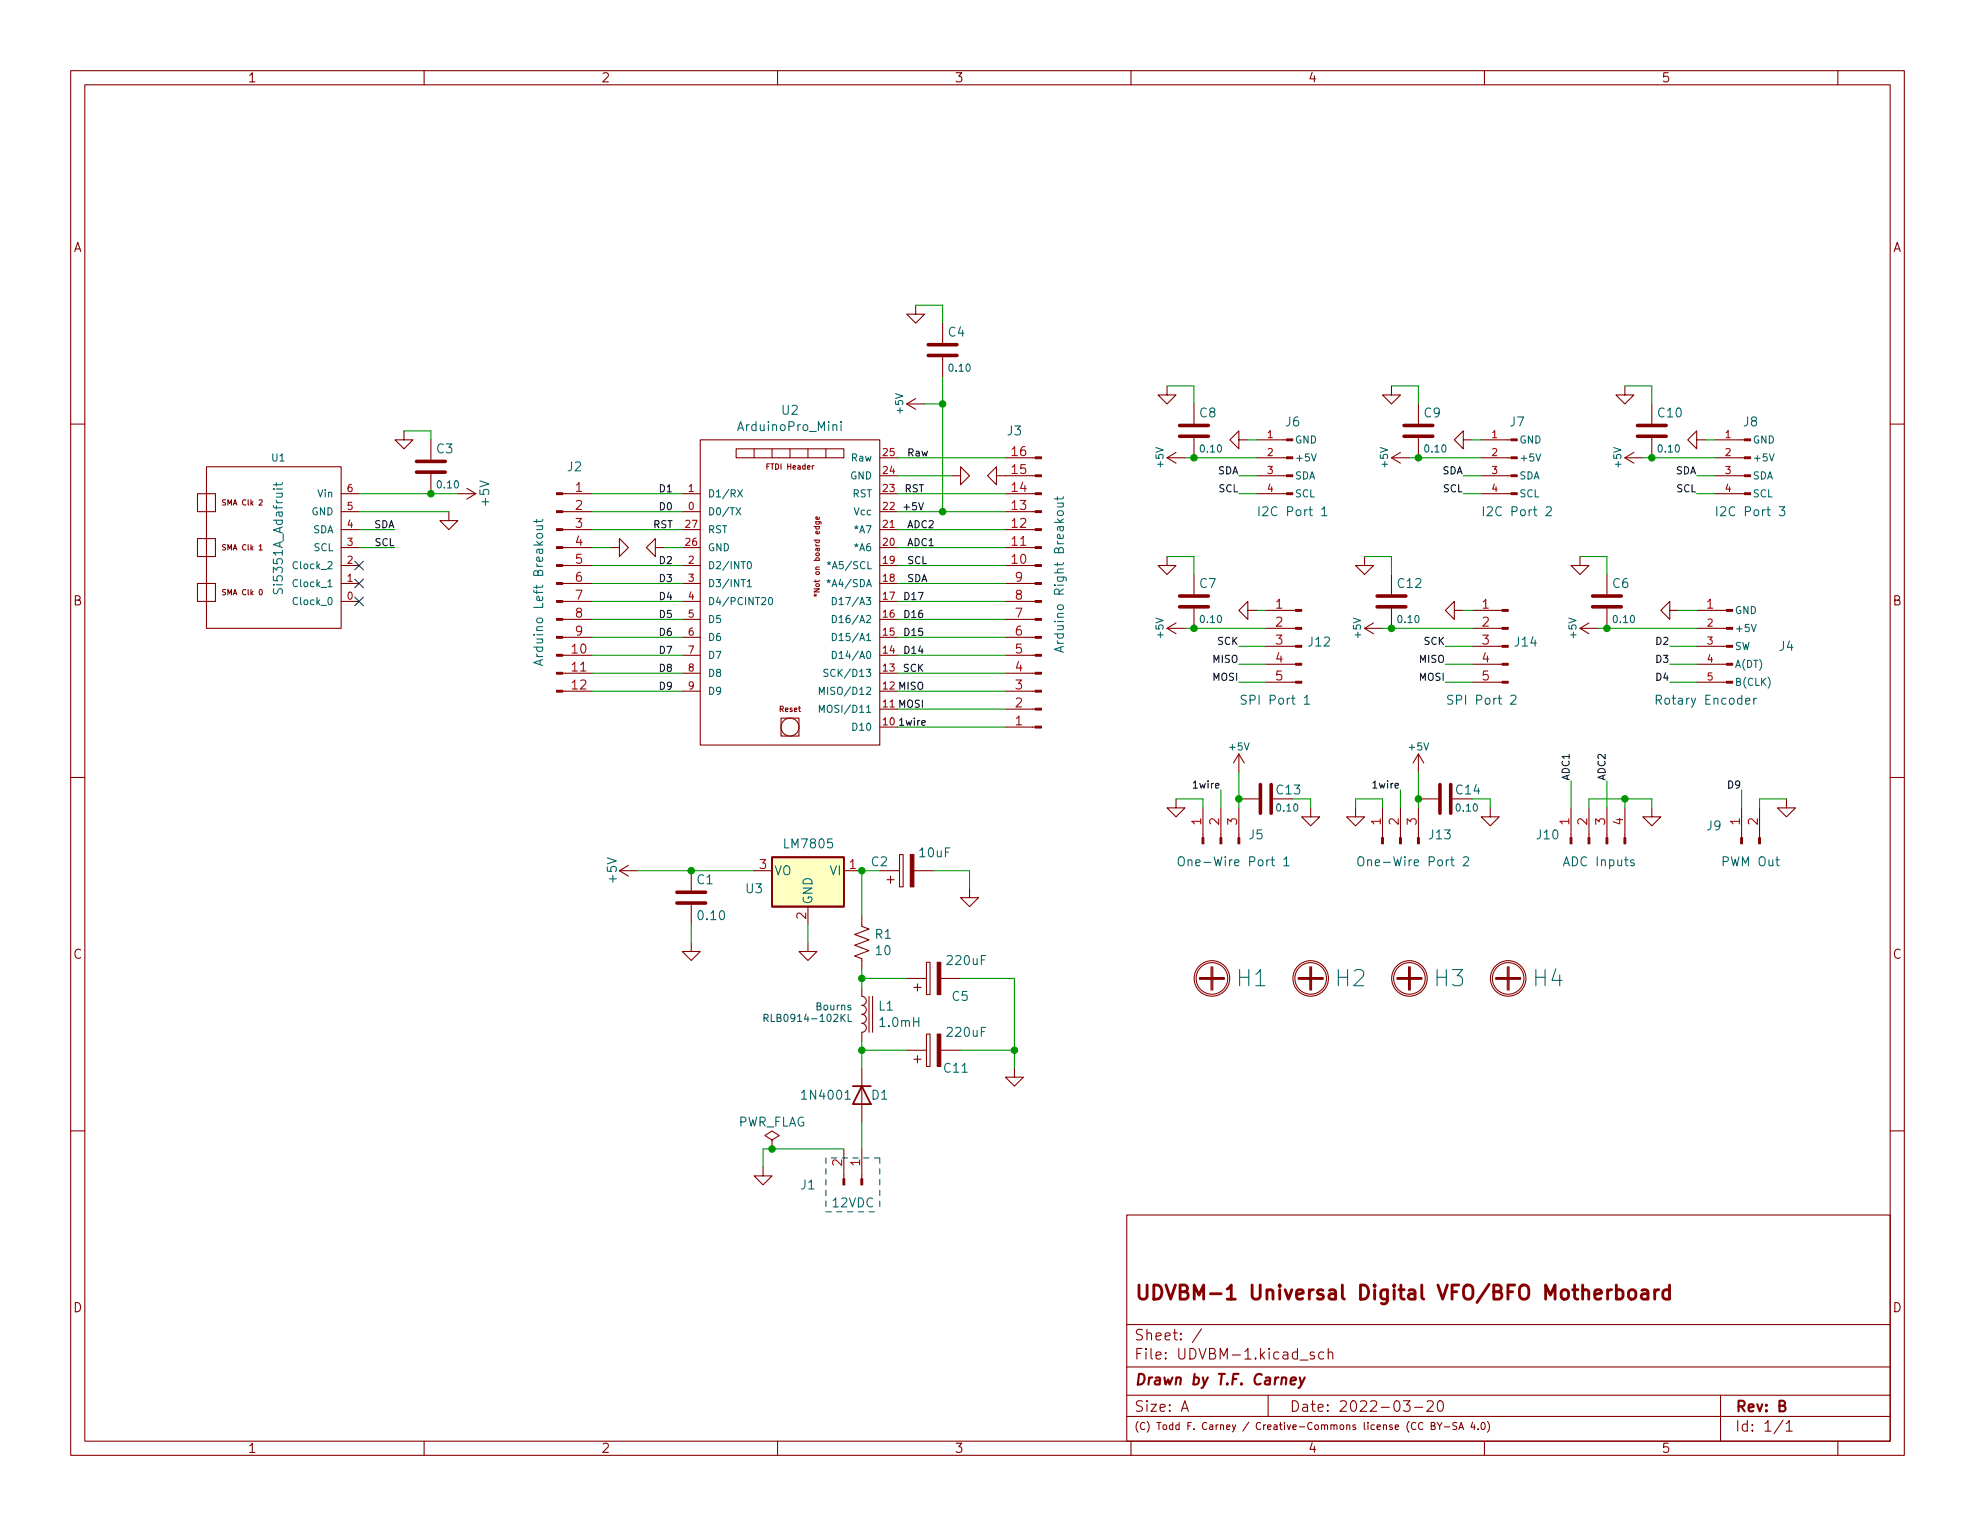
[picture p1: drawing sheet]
<svg xmlns="http://www.w3.org/2000/svg" width="279mm" height="216mm" viewBox="0 0 279 216" stroke-linecap="round" stroke-linejoin="round" font-family="sans-serif">
<g fill="none" stroke="#840000" stroke-width=".15">
<path d="M10 10h259.4v195.9h-259.4zM12 12h255.4v191.9h-255.4zM60 10v2M110 10v2M160 10v2M210 10v2M260 10v2M10 60h2M128.3 57.2l1.2 .7M128.3 57.2h2.5M129.5 43.2v1.3h-1.2l1.2 1.2 1.3-1.2h-1.3M129.5 56.4l-1.2 .8"/>
<path d="M133.3 45.7v2.8M133.3 50.5v2.8M165.1 54.6v1.3h-1.3l1.3 1.3 1.3-1.3h-1.3M168.9 57.2v2.7M196.8 54.6v1.3h-1.2l1.2 1.3 1.3-1.3h-1.3M200.7 57.2v2.7M229.9 54.6v1.3h-1.3l1.3 1.3 1.2-1.3h-1.2M233.7 57.2v2.7M267.4 60h2M27.9 76.2h2.6v2.5h-2.6zM27.9 69.9h2.6v2.5h-2.6zM29.2 66h19.1v22.9h-19.1z"/>
<path d="M36.7 77.3l.2-.2v.7M36.7 70.8l.3-.1 .1 .2-.5 .6h.5M36.7 77.8h.4M48.3 69.9h2.5M48.3 72.4h2.5M48.3 77.5h2.5M48.3 74.9h2.5M57.1 61v1.2h-1.2l1.2 1.3 1.3-1.3h-1.3M61 62.2v2.8M61 67.1v2.8M63.5 72.4v1.3h1.3l-1.3 1.2-1.3-1.2h1.3M64.8 69.9h2.5"/>
<path d="M66 69.1l1.3 .8M67.3 69.9l-1.3 .7M79.6 69.9h4.2M79.6 72.4h4.2M79.6 77.5h4.2M79.6 74.9h4.2M86.4 77.5h1.2v1.2l1.3-1.2-1.3-1.3v1.3M92.7 77.5v-1.3l-1.3 1.3 1.3 1.2v-1.2h1.3M96.5 69.9h2.6M96.5 72.4h2.6M96.5 77.5h2.6M96.5 74.9h2.6"/>
<path d="M99.1 62.2h25.4v43.2h-25.4zM104.1 63.5h15.3v1.3h-15.3zM106.7 63.5v1.3zM109.2 63.5v1.3zM111.8 63.5v1.3zM114.3 63.5v1.3zM115.4 73.8h.6l.2 .2-.1 .1M115.4 73.8v.2l.2 .2 .3-.1v-.3M115.9 73.2v.2l-.1 .1-.4-.1v-.2l.2-.1 .1 .4M116.8 63.5v1.3zM124.5 69.9h2.5M124.5 67.3h2.5"/>
<path d="M124.5 64.8h2.5M124.5 72.4h2.5M124.5 77.5h2.5M124.5 74.9h2.5M134.6 67.3h1.3v-1.3l1.3 1.3-1.3 1.3v-1.3M141 67.3v1.3l-1.3-1.3 1.3-1.3v1.3h5.5M142.2 69.9h4.3M142.2 64.8h4.3M142.2 72.4h4.3M142.2 77.5h4.3M142.2 74.9h4.3M165.1 78.7v1.3h-1.3l1.3 1.3 1.3-1.3h-1.3"/>
<path d="M165.1 64.8h2.5M165.1 64.8l1.3 .7M166.4 64l-1.3 .8M168.9 62v2.8M175.3 62.2v1.3l-1.3-1.3 1.3-1.2v1.2h1.2M177.8 69.9h4.2M177.8 67.3h4.2M177.8 64.8h4.2M177.8 62.2h4.2M193 78.7v1.3h-1.2l1.2 1.3 1.3-1.3h-1.3M196.8 64.8h2.6M196.8 64.8l1.3 .7"/>
<path d="M198.1 64l-1.3 .8M200.7 62v2.8M207 62.2v1.3l-1.3-1.3 1.3-1.2v1.2h1.3M209.5 69.9h4.3M209.5 67.3h4.3M209.5 64.8h4.3M209.5 62.2h4.3M223.5 78.7v1.3h-1.3l1.3 1.3 1.3-1.3h-1.3M229.9 64.8h2.5M229.9 64.8l1.2 .7M231.1 64l-1.2 .8M233.7 62v2.8"/>
<path d="M240 62.2v1.3l-1.2-1.3 1.2-1.2v1.2h1.3M242.6 69.9h4.2M242.6 67.3h4.2M242.6 64.8h4.2M242.6 62.2h4.2M27.9 82.6h2.6v2.5h-2.6zM36.8 83.4a.41 .41 0 0 1 .3 .4 .41 .41 0 0 1-.3 .4 .51 .51 0 0 1 0-.8zM48.3 85.1h2.5M48.3 82.6h2.5M48.3 80h2.5M79.6 97.8h4.2M79.6 95.3h4.2"/>
<path d="M79.6 92.7h4.2M79.6 90.2h4.2M79.6 87.6h4.2M79.6 85.1h4.2M79.6 82.6h4.2M79.6 80h4.2M96.5 97.8h2.6M96.5 95.3h2.6M96.5 92.7h2.6M96.5 90.2h2.6M96.5 87.6h2.6M96.5 85.1h2.6"/>
<path d="M96.5 82.6h2.6M96.5 80h2.6M115.2 84.2h.1M115.3 84v.2v.2M115.5 84.1l-.2 .1 .2 .1M124.5 97.8h2.5M124.5 95.3h2.5M124.5 92.7h2.5M124.5 90.2h2.5M124.5 87.6h2.5M124.5 85.1h2.5M124.5 82.6h2.5"/>
<path d="M124.5 80h2.5M142.2 97.8h4.3M142.2 95.3h4.3M142.2 92.7h4.3M142.2 90.2h4.3M142.2 87.6h4.3M142.2 85.1h4.3M142.2 82.6h4.3M142.2 80h4.3M165.1 88.9h2.5M165.1 88.9l1.3 .8M166.4 88.1l-1.3 .8"/>
<path d="M168.9 81.3v2.8M168.9 86.1v2.8M176.5 86.4v1.2l-1.2-1.2 1.2-1.3v1.3h1.3M179.1 88.9h4.2M179.1 96.5h4.2M179.1 94h4.2M179.1 91.4h4.2M179.1 86.4h4.2M193 88.9h2.6M193 88.9l1.3 .8M194.3 88.1l-1.3 .8M196.8 81.3v2.8"/>
<path d="M196.8 86.1v2.8M205.7 86.4v1.2l-1.2-1.2 1.2-1.3v1.3h1.3M208.3 88.9h4.2M208.3 96.5h4.2M208.3 94h4.2M208.3 91.4h4.2M208.3 86.4h4.2M223.5 88.9l1.3 .8M223.5 88.9h2.6M224.8 88.1l-1.3 .8M227.3 81.3v2.8M227.3 86.1v2.8"/>
<path d="M236.2 86.4v-1.3l-1.3 1.3 1.3 1.2v-1.2h1.3M240 88.9h4.2M240 96.5h4.2M240 94h4.2M240 91.4h4.2M240 86.4h4.2M10 110h2M110.5 101.6h2.5v2.5h-2.5zM124.5 102.9h2.5M124.5 100.3h2.5M142.2 102.9h4.3M142.2 100.3h4.3"/>
<path d="M166.4 113v1.3h1.2l-1.2 1.3-1.3-1.3h1.3M170.2 114.3v4.2M172.7 114.3v4.2M175.3 106.7l-.8 1.3M175.3 106.7v2.5M175.3 114.3v4.2M175.3 106.7l.7 1.3M175.3 113h2.8M180.1 113h2.8M185.4 114.3v1.3h-1.3l1.3 1.2 1.3-1.2h-1.3M191.8 114.3v1.3h1.2l-1.2 1.2-1.3-1.2h1.3M195.6 114.3v4.2"/>
<path d="M198.1 114.3v4.2M200.7 113h2.8M200.7 106.7v2.5M200.7 114.3v4.2M200.7 106.7l-.8 1.3M200.7 106.7l.7 1.3M205.5 113h2.8M210.8 114.3v1.3h-1.3l1.3 1.2 1.3-1.2h-1.3M222.2 114.3v4.2M224.8 114.3v4.2M227.3 114.3v4.2M229.9 114.3v4.2"/>
<path d="M233.7 114.3v1.3h-1.3l1.3 1.2 1.2-1.2h-1.2M246.4 114.3v4.2M248.9 114.3v4.2M252.7 113v1.3h1.3l-1.3 1.3-1.2-1.3h1.2M267.4 110h2M87.6 123.2l1.3 .8M87.6 123.2h2.6M88.9 122.4l-1.3 .8M97.8 133.4v1.2h1.3l-1.3 1.3-1.3-1.3h1.3M97.8 123.2v2.8M97.8 128v2.8M106.7 123.2h2.5"/>
<path d="M114.3 133.4v1.2h1.3l-1.3 1.3-1.3-1.3h1.3M114.3 128.3v2.5M119.4 123.2h2.5M121.9 129.5v1.6l1 .3-2 .8 2 .8-2 .7 2 .8-2 .8 1 .3v1.6M121.9 139.7v1.3a.64 .64 0 0 1 .7 .6 .64 .64 0 0 1-.7 .6 .64 .64 0 0 1 .7 .7 .64 .64 0 0 1-.7 .6 .64 .64 0 0 1 .7 .6 .64 .64 0 0 1-.7 .7 .64 .64 0 0 1 .7 .6 .64 .64 0 0 1-.7 .7v1.2M124.5 123.2h2.8M125.5 124.5h1M126 124v1M127.3 120.9h.5v4.6h-.5zM128.3 138.4h2.8M129.3 123.2h2.8M129.3 139.7h1"/>
<path d="M129.8 139.2v1M131.1 136.1h.5v4.6h-.5zM133.1 138.4h2.8M137.2 125.7v1.3h1.2l-1.2 1.3-1.3-1.3h1.3M169.7 138.6h3.5M169.7 138.4h3.5M169.7 138.3h3.5M171.3 136.8v3.3M171.4 136.8v3.3M171.6 136.8v3.3M183.6 138.6h3.6M183.6 138.4h3.6"/>
<path d="M183.6 138.3h3.6M185.3 136.8v3.3M185.4 136.8v3.3M185.5 136.8v3.3M197.6 138.6h3.6M197.6 138.4h3.6M197.6 138.3h3.6M199.3 136.8v3.3M199.4 136.8v3.3M199.5 136.8v3.3M211.6 138.6h3.5M211.6 138.4h3.5"/>
<path d="M211.6 138.3h3.5M213.2 136.8v3.3M213.4 136.8v3.3M213.5 136.8v3.3M10 160h2M121.9 151.1v7.7M122.9 141v5.1M123.4 141v5.1M128.3 148.6h2.8M129.3 149.9h1M129.8 149.4v1M131.1 146.3h.5v4.6h-.5z"/>
<path d="M133.1 148.6h2.8M143.5 151.1v1.3h1.3l-1.3 1.3-1.3-1.3h1.3M267.4 160h2M107.9 165.1v1.3h1.3l-1.3 1.2-1.2-1.2h1.2M109.2 161.3l1-.6-1-.7-1 .7 1 .6v1.3M109.2 162.6h.1M119.4 162.6v4.2M121.9 162.6v4.2M159.4 171.9h108v32h-108zM159.4 197.4h108M159.4 193.4h108M159.4 187.4h108"/>
<path d="M167.1 199.7l.5-1.5 .5 1.5M167.3 199.2h.7M170 188l-1.3 1.9M179.4 197.4v3M183.9 192.4h1.1M185.9 191.4l-.4-.1-.2 .2 .1 .2 .5 .2 .1 .1-.1 .2-.1 .1-.5-.1M187.3 191.4l-.5-.1-.3 .3v.4l.2 .2 .1 .1 .5-.1M187.9 191.4a.37 .37 0 0 1 .6 .1v.8M187.9 190.8v1.5M198.5 198.2h1l-.5 .5a.41 .41 0 0 1 .5 .3v.4l-.2 .2-.5 .1-.3-.2M200.1 199.1h1.2M201.9 198.3l.2-.1h.5a.41 .41 0 0 1 .1 .6l-.9 .9h1"/>
<path d="M203.5 198.3a.36 .36 0 0 1 .3-.1 .36 .36 0 0 1 .3 .3 .77 .77 0 0 1-.4 1.2 .91 .91 0 0 1-.2-1.4zM243.4 197.4v6.5M60 203.9v2M110 203.9v2M159.4 200.4h108M160 203.9v2M201.3 201.3a.47 .47 0 0 0-.7 .4 .47 .47 0 0 0 .5 .6l.2-.1M202.5 201.7h.4l.1-.2v-.2h-.5v1h.4l.1-.1v-.3l-.2-.2M203.3 201.3l.4 .5 .3-.5M203.7 201.8v.5M204.3 201.9h.8M206.1 201.3h-.4l-.2 .1 .1 .3 .4 .2v.3l-.1 .1-.4-.1"/>
<path d="M206.4 202.3l.3-1 .3 1M206.5 202h.5M208.3 201.2l-.2 .7h.6M208.6 201.6v.7M209.1 202.2v.1M209.7 201.3h.1a.53 .53 0 0 1 .3 .5 .53 .53 0 0 1-.3 .5 .66 .66 0 0 1-.1-1zM210 203.9v2M210.4 201.1a1.15 1.15 0 0 1 0 1.5M252.3 200.9l-1.3 1.9M252.7 201.4l.4-.4v1.5M252.7 202.5h.8M260 203.9v2"/>
<circle cx="111.8" cy="102.9" r="1.27"/>
<circle cx="171.4" cy="138.4" r="2.51"/>
<circle cx="171.4" cy="138.4" r="2.24"/>
<circle cx="185.4" cy="138.4" r="2.51"/>
<circle cx="185.4" cy="138.4" r="2.24"/>
<circle cx="199.4" cy="138.4" r="2.51"/>
<circle cx="199.4" cy="138.4" r="2.24"/>
<circle cx="213.4" cy="138.4" r="2.51"/>
<circle cx="213.4" cy="138.4" r="2.24"/>
</g>
<path d="M182.6 195.4l.7-.2v-.2l-.1-.1-.5 .1-.1 .7 .1 .2 .5-.1M183.9 194.9l.2 1M184.6 194.9l-.7 1.3-.2 .2" fill="none" stroke="#840000" stroke-width=".3"/>
<path d="M228 182.5a.51 .51 0 0 0-.6 .4M228.7 182.6l.5-.1 .4 .4v.5l-.2 .3-.2 .1-.5-.1M228.7 181.8v2M230.5 182.7a.54 .54 0 0 1 .5-.2 .54 .54 0 0 1 .4 .4v.5a.54 .54 0 0 1-.5 .4 .54 .54 0 0 1-.5-.4v-.5zM232.3 182.6l.2-.1 .5 .1 .1 .2v1M233.1 182.9l-.6 .1a.39 .39 0 0 0-.3 .4 .39 .39 0 0 0 .3 .4l.6-.1M234.1 182.5v1.3M234.7 182.5a.51 .51 0 0 0-.6 .4M236.2 182.6l-.6-.1-.4 .4v.5l.2 .3 .2 .1 .6-.1M236.2 181.8v2" fill="none" stroke="#840000" stroke-width=".4"/>
<g fill="none" stroke="#840000" stroke-width=".51">
<path d="M131.3 50.3h4.1M131.3 48.8h4.1M58.9 66.8h4.1M58.9 65.3h4.1M166.9 61.7h4M166.9 60.2h4M198.6 61.7h4.1M198.6 60.2h4.1M231.6 61.7h4.1M231.6 60.2h4.1M166.9 85.9h4M166.9 84.3h4"/>
<path d="M194.8 85.9h4.1M194.8 84.3h4.1M225.3 85.9h4.1M225.3 84.3h4.1M178.3 111v4.1M179.8 111v4.1M203.7 111v4.1M205.2 111v4.1M95.8 127.8h4M95.8 126.2h4"/>
</g>
<g fill="#840000" stroke="#840000" stroke-width=".15">
<path d="M246.8 69.7h.8v.3h-.8z"/>
<path d="M246.8 67.2h.8v.2h-.8z"/>
<path d="M246.8 64.6h.8v.3h-.8z"/>
<path d="M246.8 62.1h.8v.3h-.8z"/>
<path d="M213.8 69.7h.8v.3h-.8z"/>
<path d="M213.8 67.2h.8v.2h-.8z"/>
<path d="M213.8 64.6h.8v.3h-.8z"/>
<path d="M213.8 62.1h.8v.3h-.8z"/>
<path d="M175.1 118.5h.3v.9h-.3z"/>
<path d="M172.6 118.5h.2v.9h-.2z"/>
<path d="M170.1 118.5h.2v.9h-.2z"/>
<path d="M200.5 118.5h.3v.9h-.3z"/>
<path d="M198 118.5h.2v.9h-.2z"/>
<path d="M195.5 118.5h.2v.9h-.2z"/>
<path d="M182 69.7h.9v.3h-.9z"/>
<path d="M182 67.2h.9v.2h-.9z"/>
<path d="M182 64.6h.9v.3h-.9z"/>
<path d="M182 62.1h.9v.3h-.9z"/>
<path d="M132.6 136.1h.5v4.6h-.5z"/>
<path d="M132.6 146.3h.5v4.6h-.5z"/>
<path d="M119.3 166.8h.2v.8h-.2z"/>
<path d="M121.8 166.8h.2v.8h-.2z"/>
<path d="M128.8 120.9h.5v4.6h-.5z"/>
<path d="M146.5 64.6h.8v.3h-.8z"/>
<path d="M146.5 67.2h.8v.2h-.8z"/>
<path d="M146.5 69.7h.8v.3h-.8z"/>
<path d="M146.5 72.3h.8v.2h-.8z"/>
<path d="M146.5 74.8h.8v.3h-.8z"/>
<path d="M146.5 77.3h.8v.3h-.8z"/>
<path d="M146.5 79.9h.8v.2h-.8z"/>
<path d="M146.5 82.4h.8v.3h-.8z"/>
<path d="M146.5 85h.8v.2h-.8z"/>
<path d="M146.5 87.5h.8v.3h-.8z"/>
<path d="M146.5 90h.8v.3h-.8z"/>
<path d="M146.5 92.6h.8v.2h-.8z"/>
<path d="M146.5 95.1h.8v.3h-.8z"/>
<path d="M146.5 97.7h.8v.2h-.8z"/>
<path d="M146.5 100.2h.8v.3h-.8z"/>
<path d="M146.5 102.7h.8v.3h-.8z"/>
<path d="M212.5 96.4h.9v.2h-.9z"/>
<path d="M212.5 93.9h.9v.2h-.9z"/>
<path d="M212.5 91.3h.9v.3h-.9z"/>
<path d="M212.5 88.8h.9v.2h-.9z"/>
<path d="M212.5 86.2h.9v.3h-.9z"/>
<path d="M248.8 118.5h.2v.9h-.2z"/>
<path d="M246.3 118.5h.2v.9h-.2z"/>
<path d="M229.7 118.5h.3v.9h-.3z"/>
<path d="M227.2 118.5h.3v.9h-.3z"/>
<path d="M224.7 118.5h.2v.9h-.2z"/>
<path d="M222.1 118.5h.3v.9h-.3z"/>
<path d="M78.7 97.7h.9v.2h-.9z"/>
<path d="M78.7 95.1h.9v.3h-.9z"/>
<path d="M78.7 92.6h.9v.2h-.9z"/>
<path d="M78.7 90h.9v.3h-.9z"/>
<path d="M78.7 87.5h.9v.3h-.9z"/>
<path d="M78.7 85h.9v.2h-.9z"/>
<path d="M78.7 82.4h.9v.3h-.9z"/>
<path d="M78.7 79.9h.9v.2h-.9z"/>
<path d="M78.7 77.3h.9v.3h-.9z"/>
<path d="M78.7 74.8h.9v.3h-.9z"/>
<path d="M78.7 72.3h.9v.2h-.9z"/>
<path d="M78.7 69.7h.9v.3h-.9z"/>
<path d="M244.2 96.4h.9v.2h-.9z"/>
<path d="M244.2 93.9h.9v.2h-.9z"/>
<path d="M244.2 91.3h.9v.3h-.9z"/>
<path d="M244.2 88.8h.9v.2h-.9z"/>
<path d="M244.2 86.2h.9v.3h-.9z"/>
<path d="M183.3 96.4h.8v.2h-.8z"/>
<path d="M183.3 93.9h.8v.2h-.8z"/>
<path d="M183.3 91.3h.8v.3h-.8z"/>
<path d="M183.3 88.8h.8v.2h-.8z"/>
<path d="M183.3 86.2h.8v.3h-.8z"/>
</g>
<g fill="none" stroke="#006464" stroke-width=".15">
<path d="M119 59.7v.1M38.7 69.2h.1M39.1 68.3v.5M39.9 68.3v.2l-.1 .1h-1.1M75.9 74.4h.9M75.9 73.5v.5M76.7 74.4l.1 .2-.1 .3h-.8M76.8 73.5l-.1 .2-.1 .1h-1.1M104.1 71.8l.7 1M104.4 69.3l.6 1M104.8 71.8l-.7 1M105 69.3l-.6 1"/>
<path d="M105.8 79.6l.2-.1a.54 .54 0 0 1 .3 .5 .54 .54 0 0 1-.3 .5l-.2-.1-.1-.3zM117 79.6l.3 .1 .2-.1M117.1 79.9l.2-.2 .1 .2M117.3 79.5v.2M117.8 60.2l.2-.1h.3l.1 .8M119 60.1v.8M149.6 71.2h.8M149.6 70.3v.5M149.6 72.4l.2-.1h.4l.2 .1v.3l-.2 .2h-.4l-.2-.2zM150.3 71.2l.1 .2v.3h-.8M150.4 70.3v.2l-.1 .1h-1.1M178.1 71.7v1.3"/>
<path d="M185.5 64.2l.4 1 .3-1M187 72.1l.4-.4v1.3M187 73h.7M209.9 71.7v1.3M217.3 64.2l.3 1 .4-1M218.7 71.8l.2-.1h.3l.2 .1 .1 .3-.1 .1-.7 .8h.8M242.9 71.7v1.3M250.3 64.2l.3 1 .4-1M251.7 71.7h.8l-.4 .5 .3 .1v.5l-.2 .2h-.3l-.2-.2M76.4 93.4v.6M76.8 93.3l-1.3 .4 1.3 .5M105.7 82.3l.3-.3v1"/>
<path d="M105.7 83h.6M108.8 84.6l.2-.1a.54 .54 0 0 1 .3 .5 .54 .54 0 0 1-.3 .5h-.2l-.1-.3zM115.9 98.2v-1l.4 .8 .3-.8v1M117 82.1l.2 .1 .3-.1M117.1 82.4l.1-.2 .2 .2M117.1 94.7h-.4l-.1 .1v.3l.4 .2 .1 .2-.2 .2h-.4M117.2 82v.2M117.8 92.2a.51 .51 0 0 1 .5 .5 .51 .51 0 0 1-.5 .5zM117.8 89.6a.51 .51 0 0 1 .5 .5 .51 .51 0 0 1-.5 .5zM117.8 87.1a.51 .51 0 0 1 .5 .5 .51 .51 0 0 1-.5 .5zM117.8 84.5a.51 .51 0 0 1 .5 .5 .51 .51 0 0 1-.5 .5zM150.1 91.6v.6"/>
<path d="M150.4 91.4l-1.2 .5 1.2 .4M176.3 98.4h-.5l-.2 .1v.3l.6 .3 .1 .3-.2 .2h-.5M184.5 98.7l.4-.3v1.2M184.5 99.6h.8M205.5 98.4h-.5l-.1 .1v.3l.5 .3 .1 .3-.2 .2h-.5M213.7 98.5l.2-.1h.3l.2 .1 .1 .2-.1 .2-.7 .7h.8M247.8 88.3l.3 1.1 .3-1.1M248.1 98.8v.8M248.5 98.8h-.3l-.1 .2M250.1 95.8a1.17 1.17 0 0 1 0 1.6M115.9 100.8v-1l.4 .7 .3-.7v1M166.8 121.4a.43 .43 0 0 1 .4-.2 .43 .43 0 0 1 .3 .4v.5a.42 .42 0 0 1-.4 .4 .42 .42 0 0 1-.4-.4z"/>
<path d="M181.6 121.6l.4-.4v1.3M181.6 122.5h.8M192.2 121.4a.43 .43 0 0 1 .4-.2 .43 .43 0 0 1 .3 .4v.5a.42 .42 0 0 1-.4 .4 .42 .42 0 0 1-.4-.4zM207 121.3l.2-.1h.3l.2 .1 .1 .3-.1 .2-.7 .7h.8M231.2 121.7l-.3-.1-.2 .2v.2l.5 .1v.3h-.5M119.6 155.5h.7"/>
</g>
<path d="M109.2 121.3h10.2v7h-10.2z" fill="#ffffc2" stroke="#ffffc2" stroke-width=".14"/>
<path d="M109.2 121.3h10.2v7h-10.2zM120.6 153.7h2.6M121.9 153.7l1.3 2.5h-2.6z" fill="none" stroke="#840000" stroke-width=".25"/>
<path d="M130.4 102.3l.5-.1-.1-.2-.2-.1-.2 .2 .1 .5h.3" fill="none" stroke="#0f0f0f" stroke-width=".15"/>
<path d="M108.1 144h.5l.1-.2-.1-.2-.5-.1v1M108.3 144l.4 .5M109.1 143.5v1h.5" fill="none" stroke="#0000c2" stroke-width=".15"/>
<path d="M116.8 171.5h7.7M116.8 163.8v7.7M124.5 163.8h-7.7M124.5 163.8v7.7" fill="none" stroke="#0000c2" stroke-width=".15" stroke-dasharray=".8 .8"/>
<g fill="none" stroke="#009600" stroke-width=".15">
<path d="M129.5 43.2h3.8v2.5M130.8 57.2h2.5M133.3 53.3v19.1M165.1 54.6h3.8v2.6M196.8 54.6h3.9v2.6M229.9 54.6h3.8v2.6M50.8 77.5h5.1M50.8 74.9h5.1M50.8 69.9h14M50.8 72.4h12.7M57.1 61h3.9v1.2M83.8 77.5h2.6"/>
<path d="M83.8 74.9h12.7M83.8 69.9h12.7M83.8 72.4h12.7M94 77.5h2.5M127 77.5h15.2M127 74.9h15.2M127 69.9h15.2M127 72.4h15.2M127 64.8h15.2M127 67.3h7.6M165.1 78.7h3.8v2.6M167.6 64.8h10.2"/>
<path d="M175.3 69.9h2.5M175.3 67.3h2.5M176.5 62.2h1.3M193 78.7h3.8v2.6M199.4 64.8h10.1M207 69.9h2.5M207 67.3h2.5M208.3 62.2h1.2M223.5 78.7h3.8v2.6M232.4 64.8h10.2M240 69.9h2.6M240 67.3h2.6"/>
<path d="M241.3 62.2h1.3M83.8 82.6h12.7M83.8 87.6h12.7M83.8 90.2h12.7M83.8 95.3h12.7M83.8 85.1h12.7M83.8 92.7h12.7M83.8 80h12.7M83.8 97.8h12.7M127 82.6h15.2M127 87.6h15.2M127 90.2h15.2"/>
<path d="M127 95.3h15.2M127 85.1h15.2M127 92.7h15.2M127 80h15.2M127 97.8h15.2M167.6 88.9h11.5M175.3 94h3.8M175.3 96.5h3.8M175.3 91.4h3.8M177.8 86.4h1.3M195.6 88.9h12.7M204.5 94h3.8"/>
<path d="M204.5 96.5h3.8M204.5 91.4h3.8M207 86.4h1.3M226.1 88.9h13.9M236.2 94h3.8M236.2 96.5h3.8M236.2 91.4h3.8M237.5 86.4h2.5M127 100.3h15.2M127 102.9h15.2M166.4 113h3.8v1.3M172.7 111.8v2.5"/>
<path d="M175.3 109.2v5.1M182.9 113h2.5v1.3M191.8 114.3v-1.3h3.8v1.3M198.1 111.8v2.5M200.7 109.2v5.1M208.3 113h2.5v1.3M222.2 110.5v3.8M224.8 114.3v-1.3h8.9v1.3M227.3 110.5v3.8M229.9 113v1.3M246.4 111.8v2.5M252.7 113h-3.8v1.3"/>
<path d="M90.2 123.2h16.5M97.8 130.8v2.6M114.3 130.8v2.6M121.9 137.2v2.5M121.9 138.4h6.4M124.5 123.2h-2.6v6.3M132.1 123.2h5.1v2.5M135.9 138.4h7.6v12.7M121.9 147.3v3.8M121.9 158.8v3.8M121.9 148.6h6.4M135.9 148.6h7.6"/>
<path d="M119.4 162.6h-11.5v2.5"/>
</g>
<path d="M50.2 79.4l1.2 1.2M51.4 79.4l-1.2 1.2M50.2 81.9l1.2 1.3M50.2 84.5l1.2 1.2M51.4 81.9l-1.2 1.3M51.4 84.5l-1.2 1.2" fill="none" stroke="#000084" stroke-width=".15"/>
<g fill="#009600" stroke="#009600" stroke-width=".15">
<circle cx="168.9" cy="88.9" r=".46"/>
<circle cx="196.8" cy="88.9" r=".46"/>
<circle cx="229.9" cy="113" r=".46"/>
<circle cx="200.7" cy="113" r=".46"/>
<circle cx="175.3" cy="113" r=".46"/>
<circle cx="227.3" cy="88.9" r=".46"/>
<circle cx="233.7" cy="64.8" r=".46"/>
<circle cx="168.9" cy="64.8" r=".46"/>
<circle cx="200.7" cy="64.8" r=".46"/>
<circle cx="121.9" cy="138.4" r=".46"/>
<circle cx="121.9" cy="148.6" r=".46"/>
<circle cx="143.5" cy="148.6" r=".46"/>
<circle cx="109.2" cy="162.6" r=".46"/>
<circle cx="133.3" cy="72.4" r=".46"/>
<circle cx="133.3" cy="57.2" r=".46"/>
<circle cx="121.9" cy="123.2" r=".46"/>
<circle cx="97.8" cy="123.2" r=".46"/>
<circle cx="61" cy="69.9" r=".46"/>
</g>
<g font-size="3.2" fill="#006464">
<text x="175.1" y="139.6">H1</text>
<text x="189" y="139.6">H2</text>
<text x="203" y="139.6">H3</text>
<text x="217" y="139.6">H4</text>
</g>
<text font-size="2.8" fill="#840000" x="160.4" y="183.9">UDVBM-1 Universal Digital VFO/BFO Motherboard</text>
<g font-size="2.1" fill="#840000">
<text x="160.4" y="189.7">Sheet: /</text>
<text x="160.4" y="196">Drawn by T.F. Carney</text>
<text x="160.4" y="192.4">File: UDVBM-1.kicad_sch</text>
<text x="160.4" y="199.7">Size: A</text>
<text x="182.4" y="199.7">Date: 2022-03-20</text>
<text x="245.4" y="199.7">Rev: B</text>
<text x="245.4" y="202.5">Id: 1/1</text>
</g>
<g font-size="1.8" fill="#840000">
<text x="35" y="11.6">1</text>
<text x="85" y="11.6">2</text>
<text x="135" y="11.6">3</text>
<text x="185" y="11.6">4</text>
<text x="235" y="11.6">5</text>
<text x="10.3" y="35.6">A</text>
<text x="267.7" y="35.6">A</text>
<text x="10.3" y="85.7">B</text>
<text x="267.7" y="85.7">B</text>
<text x="10.3" y="135.6">C</text>
<text x="267.7" y="135.6">C</text>
<text x="10.3" y="185.7">D</text>
<text x="267.7" y="185.7">D</text>
<text x="35" y="205.6">1</text>
<text x="85" y="205.6">2</text>
<text x="135" y="205.6">3</text>
<text x="185" y="205.6">4</text>
<text x="235" y="205.6">5</text>
</g>
<g font-size="1.8" fill="#006464">
<text x="134.2" y="47.6">C4</text>
<text x="110.6" y="58.7">U2</text>
<text x="169.7" y="59.1">C8</text>
<text x="201.5" y="59.1">C9</text>
<text x="234.6" y="59.1">C10</text>
<text x="61.8" y="64.1">C3</text>
<text x="104.6" y="61">ArduinoPro_Mini</text>
<text x="142.5" y="61.6">J3</text>
<text x="181.9" y="60.3">J6</text>
<text x="213.6" y="60.3">J7</text>
<text x="246.7" y="60.3">J8</text>
<text x="69.2" y="71.4" transform="rotate(-90 69.2 71.4)">+5V</text>
<text x="80.3" y="66.7">J2</text>
<text x="178.8" y="73">I2C Port 1</text>
<text x="210.5" y="73">I2C Port 2</text>
<text x="243.5" y="73">I2C Port 3</text>
<text x="40" y="83.5" transform="rotate(-90 40 83.5)">Si5351A_Adafruit</text>
<text x="169.7" y="83.2">C7</text>
<text x="197.8" y="83.2">C12</text>
<text x="228.2" y="83.2">C6</text>
<text x="76.8" y="93.2" transform="rotate(-90 76.8 93.2)">Arduino Left Breakout</text>
<text x="150.5" y="91.3" transform="rotate(-90 150.5 91.3)">Arduino Right Breakout</text>
<text x="185.2" y="91.5">J12</text>
<text x="214.4" y="91.5">J14</text>
<text x="251.7" y="92.1">J4</text>
<text x="176.2" y="99.7">SPI Port 1</text>
<text x="205.5" y="99.7">SPI Port 2</text>
<text x="234.7" y="99.7">Rotary Encoder</text>
<text x="180.6" y="112.4">C13</text>
<text x="206" y="112.4">C14</text>
<text x="176.7" y="118.7">J5</text>
<text x="202.2" y="118.7">J13</text>
<text x="217.5" y="118.7">J10</text>
<text x="241.5" y="117.5">J9</text>
<text x="87.2" y="124.8" transform="rotate(-90 87.2 124.8)">+5V</text>
<text x="98.6" y="125.1">C1</text>
<text x="109.5" y="123.8">VO</text>
<text x="111.1" y="120">LM7805</text>
<text x="117.5" y="123.8">VI</text>
<text x="123.3" y="122.6">C2</text>
<text x="130.1" y="121.3">10uF</text>
<text x="167.8" y="122.6">One-Wire Port 1</text>
<text x="193.2" y="122.6">One-Wire Port 2</text>
<text x="221.4" y="122.6">ADC Inputs</text>
<text x="243.7" y="122.6">PWM Out</text>
<text x="98.9" y="130.2">0.10</text>
<text x="105.5" y="126.4">U3</text>
<text x="114.9" y="128" transform="rotate(-90 114.9 128)">GND</text>
<text x="123.8" y="132.8">R1</text>
<text x="124" y="135.1">10</text>
<text x="134.1" y="136.5">220uF</text>
<text x="124.3" y="143">L1</text>
<text x="134.7" y="141.6">C5</text>
<text x="124.6" y="145.3">1.0mH</text>
<text x="134.1" y="146.7">220uF</text>
<text x="113.7" y="155.6">1N4001</text>
<text x="123.3" y="155.6">D1</text>
<text x="133.6" y="151.8">C11</text>
<text x="104.3" y="159.4">PWR_FLAG</text>
<text x="113.3" y="168.3">J1</text>
<text x="117.8" y="170.8">12VDC</text>
</g>
<g font-size="1.8" fill="#a90000">
<text x="143.2" y="64.5">16</text>
<text x="81.4" y="69.6">1</text>
<text x="143.2" y="69.6">14</text>
<text x="143.2" y="67.1">15</text>
<text x="81.4" y="72.1">2</text>
<text x="81.4" y="74.7">3</text>
<text x="81.4" y="77.2">4</text>
<text x="143.2" y="77.2">11</text>
<text x="143.2" y="74.7">12</text>
<text x="143.2" y="72.1">13</text>
<text x="81.4" y="79.8">5</text>
<text x="81.4" y="82.3">6</text>
<text x="143.2" y="79.8">10</text>
<text x="143.7" y="82.3">9</text>
<text x="81.4" y="84.8">7</text>
<text x="81.4" y="87.4">8</text>
<text x="81.4" y="89.9">9</text>
<text x="143.7" y="89.9">6</text>
<text x="143.7" y="87.4">7</text>
<text x="143.7" y="84.8">8</text>
<text x="180.5" y="86.1">1</text>
<text x="180.5" y="88.6">2</text>
<text x="209.7" y="86.1">1</text>
<text x="209.7" y="88.6">2</text>
<text x="241.4" y="86.1">1</text>
<text x="80.9" y="92.5">10</text>
<text x="80.9" y="95">11</text>
<text x="143.7" y="95">4</text>
<text x="143.7" y="92.5">5</text>
<text x="180.5" y="91.2">3</text>
<text x="180.5" y="93.7">4</text>
<text x="209.7" y="91.2">3</text>
<text x="209.7" y="93.7">4</text>
<text x="80.9" y="97.5">12</text>
<text x="143.7" y="100.1">2</text>
<text x="143.7" y="97.5">3</text>
<text x="180.5" y="96.3">5</text>
<text x="209.7" y="96.3">5</text>
<text x="143.7" y="102.6">1</text>
<text x="169.9" y="116.7" transform="rotate(-90 169.9 116.7)">1</text>
<text x="172.5" y="116.7" transform="rotate(-90 172.5 116.7)">2</text>
<text x="175" y="116.7" transform="rotate(-90 175 116.7)">3</text>
<text x="195.3" y="116.7" transform="rotate(-90 195.3 116.7)">1</text>
<text x="197.9" y="116.7" transform="rotate(-90 197.9 116.7)">2</text>
<text x="200.4" y="116.7" transform="rotate(-90 200.4 116.7)">3</text>
<text x="222" y="116.7" transform="rotate(-90 222 116.7)">1</text>
<text x="224.5" y="116.7" transform="rotate(-90 224.5 116.7)">2</text>
<text x="227.1" y="116.7" transform="rotate(-90 227.1 116.7)">3</text>
<text x="229.6" y="116.7" transform="rotate(-90 229.6 116.7)">4</text>
<text x="246.1" y="116.7" transform="rotate(-90 246.1 116.7)">1</text>
<text x="248.7" y="116.7" transform="rotate(-90 248.7 116.7)">2</text>
<text x="107.5" y="122.9">3</text>
<text x="120.2" y="122.9">1</text>
<text x="114" y="130" transform="rotate(-90 114 130)">2</text>
<text x="119.1" y="165" transform="rotate(-90 119.1 165)">2</text>
<text x="121.7" y="165" transform="rotate(-90 121.7 165)">1</text>
</g>
<g font-size="1.4" fill="#006464">
<text x="134.4" y="52.6">0.10</text>
<text x="127.8" y="58.4" transform="rotate(-90 127.8 58.4)">+5V</text>
<text x="38.5" y="65.3">U1</text>
<text x="120.5" y="65.3">Raw</text>
<text x="169.9" y="64">0.10</text>
<text x="183.1" y="62.7">GND</text>
<text x="183.1" y="65.3">+5V</text>
<text x="201.7" y="64">0.10</text>
<text x="214.9" y="62.7">GND</text>
<text x="214.9" y="65.3">+5V</text>
<text x="234.7" y="64">0.10</text>
<text x="247.9" y="62.7">GND</text>
<text x="247.9" y="65.3">+5V</text>
<text x="45" y="70.4">Vin</text>
<text x="62" y="69.1">0.10</text>
<text x="100.1" y="70.4">D1/RX</text>
<text x="120.3" y="67.8">GND</text>
<text x="120.6" y="70.4">RST</text>
<text x="164.6" y="66" transform="rotate(-90 164.6 66)">+5V</text>
<text x="183.1" y="67.8">SDA</text>
<text x="183.1" y="70.4">SCL</text>
<text x="196.3" y="66" transform="rotate(-90 196.3 66)">+5V</text>
<text x="214.9" y="67.8">SDA</text>
<text x="214.9" y="70.4">SCL</text>
<text x="229.4" y="66" transform="rotate(-90 229.4 66)">+5V</text>
<text x="247.9" y="67.8">SDA</text>
<text x="247.9" y="70.4">SCL</text>
<text x="44.1" y="72.9">GND</text>
<text x="44.3" y="75.4">SDA</text>
<text x="44.4" y="78">SCL</text>
<text x="100.1" y="72.9">D0/TX</text>
<text x="100.1" y="78">GND</text>
<text x="100.1" y="75.4">RST</text>
<text x="120.9" y="72.9">Vcc</text>
<text x="121.1" y="78">*A6</text>
<text x="121.1" y="75.4">*A7</text>
<text x="41.8" y="83.1">Clock_1</text>
<text x="41.8" y="80.5">Clock_2</text>
<text x="100.1" y="80.5">D2/INT0</text>
<text x="100.1" y="83.1">D3/INT1</text>
<text x="117.7" y="83.1">*A4/SDA</text>
<text x="117.9" y="80.5">*A5/SCL</text>
<text x="41.8" y="85.6">Clock_0</text>
<text x="100.1" y="85.6">D4/PCINT20</text>
<text x="100.1" y="88.1">D5</text>
<text x="118.6" y="88.1">D16/A2</text>
<text x="118.6" y="85.6">D17/A3</text>
<text x="169.9" y="88.1">0.10</text>
<text x="197.9" y="88.1">0.10</text>
<text x="228.3" y="88.1">0.10</text>
<text x="245.4" y="86.9">GND</text>
<text x="245.4" y="89.4">+5V</text>
<text x="100.1" y="90.7">D6</text>
<text x="100.1" y="93.2">D7</text>
<text x="100.1" y="95.8">D8</text>
<text x="117.5" y="95.8">SCK/D13</text>
<text x="118.6" y="93.2">D14/A0</text>
<text x="118.6" y="90.7">D15/A1</text>
<text x="164.6" y="90.2" transform="rotate(-90 164.6 90.2)">+5V</text>
<text x="192.5" y="90.2" transform="rotate(-90 192.5 90.2)">+5V</text>
<text x="223" y="90.2" transform="rotate(-90 223 90.2)">+5V</text>
<text x="245.4" y="91.9">SW</text>
<text x="245.4" y="94.5">A(DT)</text>
<text x="100.1" y="98.3">D9</text>
<text x="116.8" y="100.8">MOSI/D11</text>
<text x="116.8" y="98.3">MISO/D12</text>
<text x="245.4" y="97">B(CLK)</text>
<text x="120.8" y="103.4">D10</text>
<text x="174" y="106.2">+5V</text>
<text x="199.4" y="106.2">+5V</text>
<text x="180.7" y="114.8">0.10</text>
<text x="206.1" y="114.8">0.10</text>
</g>
<g font-size="1.4" fill="#a90000">
<text x="124.9" y="64.5">25</text>
<text x="179.3" y="62">1</text>
<text x="179.3" y="64.5">2</text>
<text x="211.1" y="62">1</text>
<text x="211.1" y="64.5">2</text>
<text x="244.1" y="62">1</text>
<text x="244.1" y="64.5">2</text>
<text x="49.1" y="69.6">6</text>
<text x="97.4" y="69.6">1</text>
<text x="124.9" y="69.6">23</text>
<text x="124.9" y="67.1">24</text>
<text x="179.3" y="67.1">3</text>
<text x="179.3" y="69.6">4</text>
<text x="211.1" y="67.1">3</text>
<text x="211.1" y="69.6">4</text>
<text x="244.1" y="67.1">3</text>
<text x="244.1" y="69.6">4</text>
<text x="49.1" y="77.2">3</text>
<text x="49.1" y="74.7">4</text>
<text x="49.1" y="72.1">5</text>
<text x="97" y="77.2">26</text>
<text x="97" y="74.7">27</text>
<text x="97.4" y="72.1">0</text>
<text x="124.9" y="77.2">20</text>
<text x="124.9" y="74.7">21</text>
<text x="124.9" y="72.1">22</text>
<text x="49.1" y="82.3">1</text>
<text x="49.1" y="79.8">2</text>
<text x="97.4" y="79.8">2</text>
<text x="97.4" y="82.3">3</text>
<text x="124.9" y="82.3">18</text>
<text x="124.9" y="79.8">19</text>
<text x="49.1" y="84.8">0</text>
<text x="97.4" y="84.8">4</text>
<text x="97.4" y="87.4">5</text>
<text x="97.4" y="89.9">6</text>
<text x="124.9" y="89.9">15</text>
<text x="124.9" y="87.4">16</text>
<text x="124.9" y="84.8">17</text>
<text x="241.5" y="88.6">2</text>
<text x="97.4" y="92.5">7</text>
<text x="97.4" y="95">8</text>
<text x="124.9" y="95">13</text>
<text x="124.9" y="92.5">14</text>
<text x="241.5" y="91.2">3</text>
<text x="241.5" y="93.7">4</text>
<text x="97.4" y="97.5">9</text>
<text x="241.5" y="96.3">5</text>
<text x="124.9" y="102.6">10</text>
</g>
<g font-size="1.4" fill="#0f0f0f">
<text x="128.3" y="64.6">Raw</text>
<text x="93.4" y="69.6">D1</text>
<text x="128" y="69.6">RST</text>
<text x="172.3" y="67.1">SDA</text>
<text x="172.4" y="69.6">SCL</text>
<text x="204" y="67.1">SDA</text>
<text x="204.2" y="69.6">SCL</text>
<text x="237" y="67.1">SDA</text>
<text x="237.2" y="69.6">SCL</text>
<text x="52.9" y="74.7">SDA</text>
<text x="53" y="77.3">SCL</text>
<text x="92.4" y="74.7">RST</text>
<text x="93.4" y="72.2">D0</text>
<text x="128.3" y="72.2">+5V</text>
<text x="128.3" y="74.7">ADC2</text>
<text x="128.3" y="77.3">ADC1</text>
<text x="93.4" y="79.8">D2</text>
<text x="93.4" y="82.3">D3</text>
<text x="128.3" y="82.3">SDA</text>
<text x="128.3" y="79.8">SCL</text>
<text x="93.4" y="87.4">D5</text>
<text x="93.4" y="84.9">D4</text>
<text x="93.4" y="90">D6</text>
<text x="128.2" y="90">D15</text>
<text x="128.2" y="84.9">D17</text>
<text x="128.2" y="87.4">D16</text>
<text x="93.4" y="95">D8</text>
<text x="93.4" y="92.5">D7</text>
<text x="127.8" y="95">SCK</text>
<text x="128.2" y="92.5">D14</text>
<text x="171.6" y="93.8">MISO</text>
<text x="172.3" y="91.2">SCK</text>
<text x="200.9" y="93.8">MISO</text>
<text x="201.5" y="91.2">SCK</text>
<text x="234.4" y="93.8">D3</text>
<text x="234.4" y="91.2">D2</text>
<text x="93.4" y="97.6">D9</text>
<text x="124.9" y="100.1">11 MOSI</text>
<text x="124.9" y="97.5">12 MISO</text>
<text x="171.6" y="96.3">MOSI</text>
<text x="200.9" y="96.3">MOSI</text>
<text x="234.4" y="96.3">D4</text>
<text x="127" y="102.7">1wire</text>
<text x="169.1" y="111.6">1wire</text>
<text x="194.5" y="111.6">1wire</text>
<text x="222" y="110.5" transform="rotate(-90 222 110.5)">ADC1</text>
<text x="227.1" y="110.5" transform="rotate(-90 227.1 110.5)">ADC2</text>
<text x="244.6" y="111.6">D9</text>
</g>
<g font-size="1.4" fill="#0000c2">
<text x="115.7" y="142.9">Bourns</text>
<text x="109.9" y="144.6">RLB0914-102KL</text>
</g>
<text font-size="1.4" fill="#840000" x="160.4" y="202.3">(C) Todd F. Carney / Creative-Commons license (CC BY-SA 4.0)</text>
<g font-size="1.1" fill="#840000">
<text x="31.7" y="71.5">SMA Clk 2</text>
<text x="108.6" y="66.4">FTDI Header</text>
<text x="31.7" y="77.9">SMA Clk 1</text>
<text x="116" y="83.6" transform="rotate(-90 116 83.6)">*Not on board edge</text>
<text x="31.7" y="84.2">SMA Clk 0</text>
<text x="110.3" y="100.7">Reset</text>
</g>
</svg>
